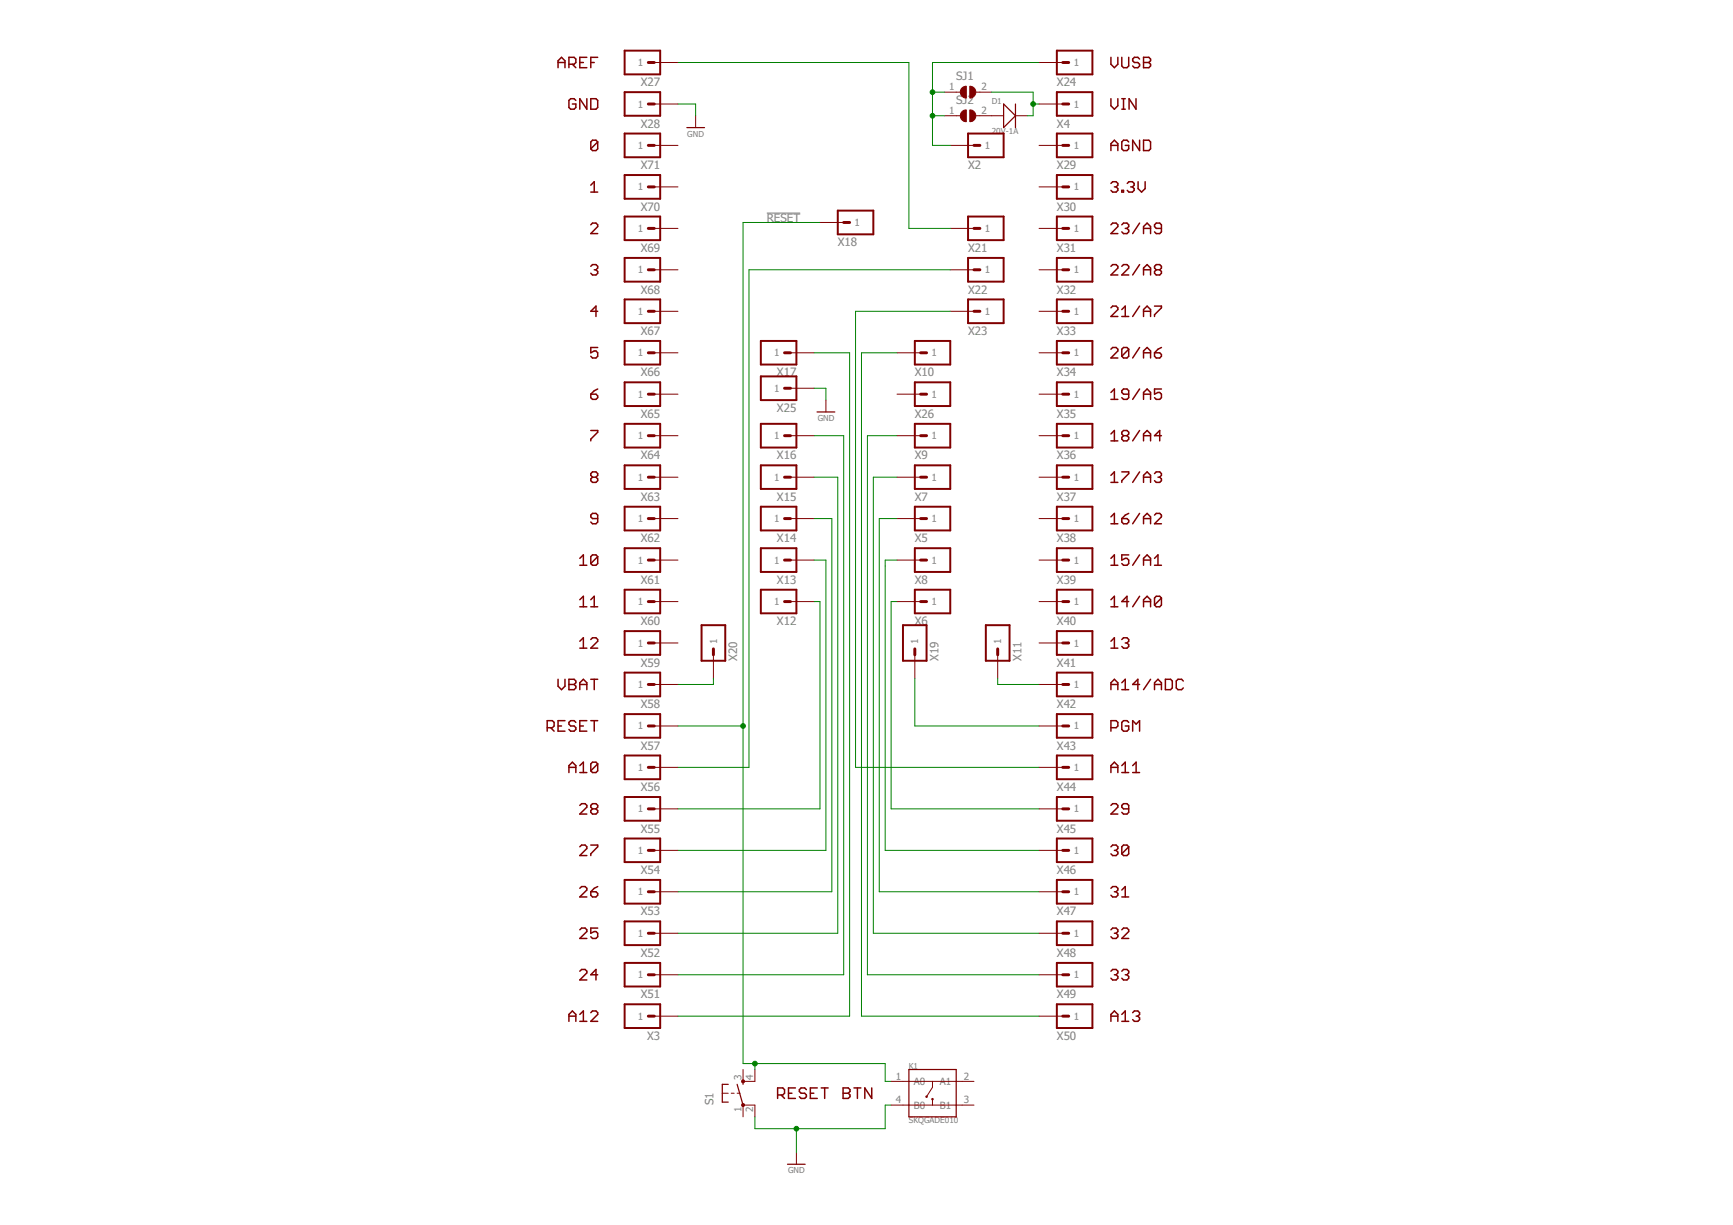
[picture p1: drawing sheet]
<svg xmlns="http://www.w3.org/2000/svg" width="297mm" height="210mm" viewBox="0 0 297 210" stroke-linecap="round" stroke-linejoin="round" font-family="sans-serif">
<path d="M131.4 36.5h5.8" fill="none" stroke="#808080" stroke-width=".17"/>
<g fill="none" stroke="#800000" stroke-width=".25">
<path d="M95.7 10.7h1.1M95.7 11.6v-1.2l.5-.6 .6 .6v1.2M97.5 11h.9l.3-.3v-.6l-.3-.3h-.9v1.8M98.1 11l.6 .6M98.7 17.2l-.3-.3h-.6l-.3 .3v1.2l.3 .3h.6l.3-.3v-.6h-.6M99.4 10.7h.6M100.6 9.8h-1.2v1.8h1.2M100.6 16.9v1.8l-1.2-1.8v1.8M101.3 10.7h.6M101.3 16.9h.9l.2 .3v1.2l-.2 .3h-.9zM102.4 9.8h-1.1v1.8M190.4 9.8v1.2l.6 .6 .6-.6v-1.2"/>
<path d="M190.4 16.9v1.2l.6 .6 .6-.6v-1.2M192.3 9.8v1.5l.3 .3h.6l.3-.3v-1.5M192.3 18.7h.6M192.3 16.9h.6M192.6 16.9v1.8M194.7 16.9v1.8l-1.2-1.8v1.8M195.3 10.1l-.3-.3h-.6l-.3 .3v.3l.3 .3h.6l.3 .3v.3l-.3 .3h-.6l-.3-.3M196 9.8h.9l.3 .3v.3l-.3 .3 .3 .3v.3l-.3 .3h-.9zM196 10.7h.9M101.3 32.9h1.1M101.3 38.5l.3-.3h.6l.2 .3v.3l-1.1 1.2h1.1M101.3 31.7l.6-.6v1.8"/>
<path d="M102.4 24.3l-.2-.3h-.6l-.3 .3v1.2M102.4 24.3v1.2l-.2 .3h-.6l-.3-.3M102.4 24.3l-1.1 1.2M190.4 25.8v-1.2l.6-.6 .6 .6v1.2M190.4 31.4l.3-.3h.6l.3 .3v.3l-.3 .3M190.4 38.5l.3-.3h.6l.3 .3v.3l-1.2 1.2h1.2M190.4 24.9h1.2M191 32h.3M191.3 32l.3 .3v.3l-.3 .3h-.6l-.3-.3M192.3 32.6h.3v.3h-.3zM192.3 38.5l.3-.3h.6l.3 .3v.3l-.3 .3M192.9 39.1h.3"/>
<path d="M193.2 39.1l.3 .3v.3l-.3 .3h-.6l-.3-.3M193.2 31.4l.3-.3h.6l.3 .3v.3l-.3 .3M193.5 24.3l-.3-.3h-.6l-.3 .3v1.2l.3 .3h.6l.3-.3v-.6h-.6M193.8 32h.3M194.1 32l.3 .3v.3l-.3 .3h-.6l-.3-.3M195.1 31.1v1.2l.6 .6 .6-.6v-1.2M195.3 24v1.8l-1.2-1.8v1.8M195.3 38.2l-1.2 1.8M196 24h.9l.3 .3v1.2l-.3 .3h-.9zM196 39.1h1.2M199.1 39.1h-.9l-.3-.3v-.3l.3-.3h.6l.3 .3v1.2l-.3 .3h-.6l-.3-.3M101.3 45.6l.3-.3h.6l.2 .3v.3l-.2 .3"/>
<path d="M101.9 46.2h.3M102.2 46.2l.2 .3v.3l-.2 .3h-.6l-.3-.3M102.4 53.3h-1.1l.9-.8v1.7M102.4 59.5h-1.1v1l.6-.4h.3l.2 .4v.5l-.2 .3h-.6l-.3-.3M190.4 45.6l.3-.3h.6l.3 .3v.3l-1.2 1.2h1.2M190.4 52.7l.3-.2h.6l.3 .2v.3l-1.2 1.2h1.2M190.4 59.8l.3-.3h.6l.3 .3v.3l-1.2 1.2h1.2M192.3 45.6l.3-.3h.6l.3 .3v.3l-1.2 1.2h1.2M192.3 54.2h1.2M192.3 53l.6-.5v1.7M193.5 59.8l-.3-.3h-.6l-.3 .3v1.2M193.5 59.8v1.2l-.3 .3h-.6l-.3-.3"/>
<path d="M193.5 59.8l-1.2 1.2M195.3 45.3l-1.2 1.8M195.3 52.5l-1.2 1.7M195.3 59.5l-1.2 1.8M196 40v-1.2l.6-.6 .6 .6v1.2M196 47.1v-1.2l.6-.6 .6 .6v1.2M196 54.2v-1.2l.6-.5 .6 .5v1.2M196 46.2h1.2M196 53.3h1.2M197.9 52.5h1.2v.2l-1.2 1.2v.3M198.2 46.2l-.3 .3v.3l.3 .3h.6l.3-.3v-.3l-.3-.3M198.2 46.2l-.3-.3v-.3l.3-.3h.6l.3 .3v.3l-.3 .3"/>
<path d="M198.2 46.2h.6M199.1 59.5l-.6 .3-.6 .7M101.3 67.5h.9l.2 .3v.3l-.2 .3h-.6l-.3-.3zM101.3 73.8h1.1v.3l-1.1 1.1v.3M102.4 66.7l-.5 .3-.6 .5M190.4 67.2l.6-.5v1.7M190.4 74.4l.6-.6v1.7M190.4 68.4h1.2M190.4 75.5h1.2M192.6 74.7l-.3-.3v-.3l.3-.3h.6l.3 .3v.3l-.3 .3M192.6 74.7l-.3 .3v.2l.3 .3h.6l.3-.3v-.2l-.3-.3M192.6 74.7h.6"/>
<path d="M193.5 67.5h-.9l-.3-.3v-.2l.3-.3h.6l.3 .3v1.1l-.3 .3h-.6l-.3-.3M195.3 66.7l-1.2 1.7M195.3 73.8l-1.2 1.7M196 61.3v-1.2l.6-.6 .6 .6v1.2M196 68.4v-1.2l.6-.5 .6 .5v1.2M196 75.5v-1.1l.6-.6 .6 .6v1.1M196 60.5h1.2M196 67.5h1.2M196 74.7h1.2M197.9 60.5h.9l.3 .2v.3l-.3 .3h-.6l-.3-.3zM199.1 66.7h-1.2v.8l.6-.3h.3l.3 .3v.6l-.3 .3h-.6l-.3-.3M199.1 74.7h-1.2l.9-.9v1.7"/>
<path d="M99.4 96.9h1.2M99.4 95.7l.6-.6v1.8M101.6 81.8l-.3 .3v.3l.3 .3h.6l.2-.3v-.3l-.2-.3M101.6 81.8l-.3-.4v-.2l.3-.3h.6l.2 .3v.2l-.2 .4M101.6 81.8h.6M102.4 88.9h-.8l-.3-.3v-.3l.3-.3h.6l.2 .3v1.2l-.2 .2h-.6l-.3-.2M102.4 95.4v1.2l-.2 .3h-.6l-.3-.3M102.4 95.4l-.2-.3h-.6l-.3 .3v1.2M102.4 95.4l-1.1 1.2M190.4 81.4l.6-.5v1.8M190.4 88.6l.6-.6v1.7M190.4 95.7l.6-.6v1.8"/>
<path d="M190.4 82.7h1.2M190.4 89.7h1.2M190.4 96.9h1.2M192.3 80.9h1.2v.3l-1.2 1.2v.3M192.3 88.9h.9l.3 .3v.3l-.3 .2h-.6l-.3-.2zM193.5 95.1h-1.2v.9l.6-.3h.3l.3 .3v.6l-.3 .3h-.6l-.3-.3M193.5 88l-.6 .3-.6 .6M195.3 80.9l-1.2 1.8M195.3 88l-1.2 1.7M195.3 95.1l-1.2 1.8M196 82.7v-1.3l.6-.5 .6 .5v1.3M196 89.7v-1.1l.6-.6 .6 .6v1.1"/>
<path d="M196 96.9v-1.2l.6-.6 .6 .6v1.2M196 81.8h1.2M196 88.9h1.2M196 96h1.2M197.9 81.2l.3-.3h.6l.3 .3v.2l-.3 .4M197.9 88.3l.3-.3h.6l.3 .3v.3l-1.2 1.1h1.2M197.9 96.9h1.2M197.9 95.7l.6-.6v1.8M198.5 81.8h.3M198.8 81.8l.3 .3v.3l-.3 .3h-.6l-.3-.3M95.7 116.4v1.2l.5 .6 .6-.6v-1.2M97.5 117.3h.9"/>
<path d="M97.5 116.4h.9l.3 .3v.3l-.3 .3 .3 .3v.3l-.3 .3h-.9zM99.4 104h1.2M99.4 111.1h1.2M99.4 117.3h1.2M99.4 102.8l.6-.6v1.8M99.4 109.9l.6-.6v1.8M99.4 118.2v-1.2l.6-.6 .6 .6v1.2M101.3 104h1.1M101.3 109.6l.3-.3h.6l.2 .3v.3l-1.1 1.2h1.1M101.3 116.4h1.1M101.3 102.8l.6-.6v1.8M101.9 116.4v1.8"/>
<path d="M190.4 118.2v-1.2l.6-.6 .6 .6v1.2M190.4 102.8l.6-.6v1.8M190.4 109.9l.6-.6v1.8M190.4 104h1.2M190.4 111.1h1.2M190.4 117.3h1.2M192.3 109.6l.3-.3h.6l.3 .3v.3l-.3 .3M192.3 117l.6-.6v1.8M192.3 118.2h1.2M192.9 110.2h.3M193.2 110.2l.3 .3v.3l-.3 .3h-.6l-.3-.3M193.5 103.1h-1.2l.9-.9v1.8"/>
<path d="M195.3 102.2l-1.2 1.8M195.3 117.3h-1.2l.9-.9v1.8M196 104v-1.2l.6-.6 .6 .6v1.2M196 103.1h1.2M197.2 116.4l-1.2 1.8M197.9 118.2v-1.2l.6-.6 .6 .6v1.2M197.9 117.3h1.2M199.1 102.5v1.2l-.3 .3h-.6l-.3-.3M199.1 102.5l-.3-.3h-.6l-.3 .3v1.2M199.1 102.5l-1.2 1.2M199.7 116.4h.9l.3 .3v1.2l-.3 .3h-.9zM202.8 116.7l-.3-.3h-.6l-.3 .3v1.2l.3 .3h.6l.3-.3"/>
<path d="M93.8 124.7h.9l.3-.3v-.6l-.3-.3h-.9v1.8M94.4 124.7l.6 .6M95.7 124.4h.5M96.8 123.5h-1.1v1.8h1.1M97.5 131.5h1.2M97.5 132.4v-1.2l.6-.6 .6 .6v1.2M98.7 123.8l-.3-.3h-.6l-.3 .3v.3l.3 .3h.6l.3 .3v.3l-.3 .3h-.6l-.3-.3M99.4 124.4h.6M99.4 132.4h1.2M99.4 138l.3-.3h.6l.3 .3v.3l-1.2 1.2h1.2M99.4 131.2l.6-.6v1.8M100.6 123.5h-1.2v1.8h1.2"/>
<path d="M101.3 123.5h1.1M101.6 138.6l-.3 .3v.3l.3 .3h.6l.2-.3v-.3l-.2-.3M101.6 138.6l-.3-.3v-.3l.3-.3h.6l.2 .3v.3l-.2 .3M101.6 138.6h.6M101.9 123.5v1.8M102.4 130.9v1.2l-.2 .3h-.6l-.3-.3M102.4 130.9l-.2-.3h-.6l-.3 .3v1.2M102.4 130.9l-1.1 1.2M190.4 124.7h.9l.3-.3v-.6l-.3-.3h-.9v1.8M190.4 132.4v-1.2l.6-.6 .6 .6v1.2M190.4 138l.3-.3h.6l.3 .3v.3l-1.2 1.2h1.2M190.4 131.5h1.2"/>
<path d="M192.3 131.2l.6-.6v1.8M192.3 132.4h1.2M193.5 123.8l-.3-.3h-.6l-.3 .3v1.2l.3 .3h.6l.3-.3v-.6h-.6M193.5 138.6h-.9l-.3-.3v-.3l.3-.3h.6l.3 .3v1.2l-.3 .3h-.6l-.3-.3M194.1 125.3v-1.8l.6 .6 .6-.6v1.8M194.1 131.2l.6-.6v1.8M194.1 132.4h1.2M99.4 145.1l.3-.3h.6l.3 .3v.3l-1.2 1.2h1.2M99.4 152.2l.3-.3h.6l.3 .3v.3l-1.2 1.2h1.2M99.4 159.3l.3-.3h.6l.3 .3v.3l-1.2 1.2h1.2M101.3 144.8h1.1v.3l-1.1 1.2v.3M101.3 152.8h.9l.2 .3v.3l-.2 .3h-.6l-.3-.3z"/>
<path d="M102.4 159h-1.1v.9l.6-.3h.3l.2 .3v.6l-.2 .3h-.6l-.3-.3M102.4 151.9l-.5 .3-.6 .6M190.4 145.1l.3-.3h.6l.3 .3v.3l-.3 .3M190.4 152.2l.3-.3h.6l.3 .3v.3l-.3 .3M190.4 159.3l.3-.3h.6l.3 .3v.3l-.3 .3M191 145.7h.3M191 152.8h.3M191 159.9h.3M191.3 145.7l.3 .3v.3l-.3 .3h-.6l-.3-.3M191.3 152.8l.3 .3v.3l-.3 .3h-.6l-.3-.3M191.3 159.9l.3 .3v.3l-.3 .3h-.6l-.3-.3M192.3 159.3l.3-.3h.6l.3 .3v.3l-1.2 1.2h1.2"/>
<path d="M192.3 152.5l.6-.6v1.8M192.3 153.7h1.2M193.5 145.1l-.3-.3h-.6l-.3 .3v1.2M193.5 145.1v1.2l-.3 .3h-.6l-.3-.3M193.5 145.1l-1.2 1.2M97.5 174.1h1.2M97.5 175v-1.2l.6-.6 .6 .6v1.2M99.4 166.4l.3-.3h.6l.3 .3v.3l-1.2 1.2h1.2M99.4 175h1.2M99.4 173.8l.6-.6v1.8M101.3 173.5l.3-.3h.6l.2 .3v.3l-1.1 1.2h1.1M102.4 167h-1.1l.9-.9v1.8"/>
<path d="M190.4 175v-1.2l.6-.6 .6 .6v1.2M190.4 166.4l.3-.3h.6l.3 .3v.3l-.3 .3M190.4 174.1h1.2M191 167h.3M191.3 167l.3 .3v.3l-.3 .3h-.6l-.3-.3M192.3 166.4l.3-.3h.6l.3 .3v.3l-.3 .3M192.3 173.8l.6-.6v1.8M192.3 175h1.2M192.9 167h.3M193.2 167l.3 .3v.3l-.3 .3h-.6l-.3-.3M194.1 173.5l.3-.3h.6l.3 .3v.3l-.3 .3M194.7 174.1h.3"/>
<path d="M195 174.1l.3 .3v.3l-.3 .3h-.6l-.3-.3M133.3 187.6h.9l.3-.3v-.6l-.3-.3h-.9v1.8M133.9 187.6l.6 .6M135.1 187.3h.6M136.3 186.4h-1.2v1.8h1.2M138.2 186.7l-.3-.3h-.6l-.3 .3v.3l.3 .3h.6l.3 .3v.3l-.3 .3h-.6l-.3-.3M138.9 187.3h.6M140.1 186.4h-1.2v1.8h1.2M140.8 186.4h1.1M141.4 186.4v1.8M144.5 186.4h.9l.3 .3v.3l-.3 .3 .3 .3v.3l-.3 .3h-.9zM144.5 187.3h.9"/>
<path d="M146.4 186.4h1.2M147 186.4v1.8M149.4 186.4v1.8l-1.2-1.8v1.8"/>
</g>
<path d="M172 17.8l2.1 2-2.1 2.1zM174.1 17.8v4.1M117.7 21.9h3.1M140 70.6h3.1M124.8 185.8h-1v3h1M126.3 185.8l1.1 3.6M127.4 185.3v.5M135 199.5h3M155.8 183.3h8.1v8.1h-8.1z" fill="none" stroke="#800000" stroke-width=".21"/>
<g fill="none" stroke="#800000" stroke-width=".17">
<path d="M112.1 10.7h4.1M112.1 17.8h4.1M119.2 19.8v2.1M161.9 15.8h2.7M161.9 19.8h2.7M167.2 15.8h2.8M167.2 19.8h4.8M174.1 19.8h2M178.1 10.7h4.1M178.1 17.8h4.1M112.1 39.1h4.1M112.1 24.9h4.1"/>
<path d="M112.1 32h4.1M140.5 38.1h4.1M162.9 39.1h4M162.9 24.9h4M178.1 39.1h4.1M178.1 24.9h4.1M178.1 32h4.1M112.1 46.2h4.1M112.1 53.3h4.1M162.9 46.2h4M162.9 53.3h4M178.1 46.2h4.1"/>
<path d="M178.1 53.3h4.1M112.1 74.7h4.1M112.1 60.5h4.1M112.1 67.5h4.1M135.5 74.7h4M135.5 60.5h4M135.5 66.5h4M141.6 68.6v2M153.8 74.7h4M153.8 60.5h4M153.8 67.5h4M178.1 74.7h4.1"/>
<path d="M178.1 60.5h4.1M178.1 67.5h4.1M112.1 88.9h4.1M112.1 81.8h4.1M112.1 96h4.1M135.5 88.9h4M135.5 81.8h4M135.5 96h4M153.8 88.9h4M153.8 81.8h4M153.8 96h4M178.1 88.9h4.1"/>
<path d="M178.1 81.8h4.1M178.1 96h4.1M112.1 103.1h4.1M112.1 110.2h4.1M112.1 117.3h4.1M122.3 112.2v4.1M135.5 103.1h4M153.8 103.1h4M156.8 112.2v4.1M171 112.2v4.1M178.1 103.1h4.1M178.1 110.2h4.1"/>
<path d="M178.1 117.3h4.1M112.1 124.4h4.1M112.1 131.5h4.1M112.1 138.6h4.1M178.1 124.4h4.1M178.1 131.5h4.1M178.1 138.6h4.1M112.1 145.7h4.1M112.1 152.8h4.1M112.1 159.9h4.1M178.1 145.7h4.1M178.1 152.8h4.1"/>
<path d="M178.1 159.9h4.1M112.1 167h4.1M112.1 174.1h4.1M178.1 167h4.1M178.1 174.1h4.1M123.8 187.3h1M125.3 187.3h.5M126.3 187.3h.6M127.4 183.3v2h2v-2M127.4 191.4v-2h2v2M136.5 197.5v2M152.7 185.3h14.2"/>
<path d="M152.7 189.4h14.2M159.8 185.3v1l-1 1.6M159.8 188.3v1.1"/>
</g>
<g fill="none" stroke="#800000" stroke-width=".34">
<path d="M107.1 8.7h6.1v4h-6.1zM107.1 15.8h6.1v4h-6.1zM181.1 8.7h6.1v4h-6.1zM181.1 15.8h6.1v4h-6.1zM107.1 37.1h6.1v4h-6.1zM107.1 22.9h6.1v4h-6.1zM107.1 30h6.1v4.1h-6.1zM143.6 36.1h6.1v4.1h-6.1zM165.9 37.1h6.1v4h-6.1zM165.9 22.9h6.1v4h-6.1zM181.1 37.1h6.1v4h-6.1zM181.1 22.9h6.1v4h-6.1z"/>
<path d="M181.1 30h6.1v4.1h-6.1zM107.1 58.4h6.1v4.1h-6.1zM107.1 44.2h6.1v4.1h-6.1zM107.1 51.3h6.1v4.1h-6.1zM130.4 58.4h6.1v4.1h-6.1zM156.8 58.4h6.1v4.1h-6.1zM165.9 44.2h6.1v4.1h-6.1zM165.9 51.3h6.1v4.1h-6.1zM181.1 58.4h6.1v4.1h-6.1zM181.1 44.2h6.1v4.1h-6.1zM181.1 51.3h6.1v4.1h-6.1zM107.1 79.7h6.1v4.1h-6.1z"/>
<path d="M107.1 72.6h6.1v4.1h-6.1zM107.1 65.5h6.1v4.1h-6.1zM130.4 79.7h6.1v4.1h-6.1zM130.4 72.6h6.1v4.1h-6.1zM130.4 64.5h6.1v4.1h-6.1zM156.8 65.5h6.1v4.1h-6.1zM156.8 72.6h6.1v4.1h-6.1zM156.8 79.7h6.1v4.1h-6.1zM181.1 79.7h6.1v4.1h-6.1zM181.1 72.6h6.1v4.1h-6.1zM181.1 65.5h6.1v4.1h-6.1zM107.1 86.8h6.1v4.1h-6.1z"/>
<path d="M107.1 93.9h6.1v4.1h-6.1zM130.4 86.8h6.1v4.1h-6.1zM130.4 93.9h6.1v4.1h-6.1zM156.8 86.8h6.1v4.1h-6.1zM156.8 93.9h6.1v4.1h-6.1zM181.1 86.8h6.1v4.1h-6.1zM181.1 93.9h6.1v4.1h-6.1zM107.1 101h6.1v4.1h-6.1zM107.1 108.1h6.1v4.1h-6.1zM107.1 115.3h6.1v4h-6.1zM120.2 107.1h4.1v6.1h-4.1zM130.4 101h6.1v4.1h-6.1z"/>
<path d="M154.8 107.1h4v6.1h-4zM156.8 101h6.1v4.1h-6.1zM169 107.1h4v6.1h-4zM181.1 101h6.1v4.1h-6.1zM181.1 108.1h6.1v4.1h-6.1zM181.1 115.3h6.1v4h-6.1zM107.1 122.4h6.1v4h-6.1zM107.1 129.5h6.1v4h-6.1zM107.1 136.6h6.1v4h-6.1zM181.1 122.4h6.1v4h-6.1zM181.1 129.5h6.1v4h-6.1zM181.1 136.6h6.1v4h-6.1z"/>
<path d="M107.1 143.7h6.1v4h-6.1zM107.1 150.8h6.1v4h-6.1zM107.1 157.9h6.1v4h-6.1zM181.1 143.7h6.1v4h-6.1zM181.1 150.8h6.1v4h-6.1zM181.1 157.9h6.1v4h-6.1zM107.1 165h6.1v4h-6.1zM107.1 172.1h6.1v4h-6.1zM181.1 165h6.1v4h-6.1zM181.1 172.1h6.1v4h-6.1z"/>
</g>
<g fill="none" stroke="#800000" stroke-width=".51">
<path d="M111.1 10.7h1M111.1 17.8h1M182.2 10.7h1M182.2 17.8h1M111.1 39.1h1M111.1 24.9h1M111.1 32h1M144.6 38.1h1M166.9 39.1h1.1M166.9 24.9h1.1M182.2 39.1h1M182.2 24.9h1"/>
<path d="M182.2 32h1M111.1 46.2h1M111.1 53.3h1M166.9 46.2h1.1M166.9 53.3h1.1M182.2 46.2h1M182.2 53.3h1M111.1 74.7h1M111.1 60.5h1M111.1 67.5h1M134.5 74.7h1M134.5 60.5h1"/>
<path d="M134.5 66.5h1M157.8 74.7h1M157.8 60.5h1M157.8 67.5h1M182.2 74.7h1M182.2 60.5h1M182.2 67.5h1M111.1 88.9h1M111.1 81.8h1M111.1 96h1M134.5 88.9h1M134.5 81.8h1"/>
<path d="M134.5 96h1M157.8 88.9h1M157.8 81.8h1M157.8 96h1M182.2 88.9h1M182.2 81.8h1M182.2 96h1M111.1 103.1h1M111.1 110.2h1M111.1 117.3h1M122.3 111.2v1M134.5 103.1h1"/>
<path d="M156.8 111.2v1M157.8 103.1h1M171 111.2v1M182.2 103.1h1M182.2 110.2h1M182.2 117.3h1M111.1 124.4h1M111.1 131.5h1M111.1 138.6h1M182.2 124.4h1M182.2 131.5h1M182.2 138.6h1"/>
<path d="M111.1 145.7h1M111.1 152.8h1M111.1 159.9h1M182.2 145.7h1M182.2 152.8h1M182.2 159.9h1M111.1 167h1M111.1 174.1h1M182.2 167h1M182.2 174.1h1"/>
</g>
<g fill="#800000" stroke="#800000" stroke-width=".17">
<path d="M127.2 189.2h.4v.3h-.4z" fill-rule="evenodd"/>
<path d="M166.2 14.8a1.02 1.02 0 0 1 1.1 1 1.02 1.02 0 0 1-1.1 1z" fill-rule="evenodd"/>
<path d="M165 15l.6-.2v2a1.02 1.02 0 0 1-.9-.7 1.02 1.02 0 0 1 .3-1.1z" fill-rule="evenodd"/>
<path d="M166.2 18.8a1.01 1.01 0 0 1 1.1 1 1.01 1.01 0 0 1-1.1 1z" fill-rule="evenodd"/>
<path d="M165 19.1l.6-.3v2a1.01 1.01 0 0 1-.9-.6 1.01 1.01 0 0 1 .3-1.1z" fill-rule="evenodd"/>
<circle cx="127.4" cy="185.3" r=".27"/>
<circle cx="158.8" cy="187.9" r=".13"/>
<circle cx="159.8" cy="188.3" r=".13"/>
</g>
<g fill="none" stroke="#008000" stroke-width=".17">
<path d="M116.2 17.8h3v2M116.2 10.7h39.6v28.4h7.1M159.8 19.8h2.1M159.8 15.8h2.1M170 15.8h7.1v4h-1M177.1 17.8h1M178.1 10.7h-18.3v14.2h3.1M140.5 38.1h-13.1v144.1h24.3v3.1h1M162.9 46.2h-34.5v85.3h-12.2M162.9 53.3h-16.3v78.2h31.5M139.5 66.5h2.1v2.1M139.5 60.5h6.1v113.6h-29.4"/>
<path d="M139.5 74.7h5.1v92.3h-28.4M153.8 60.5h-6.1v113.6h30.4M153.8 74.7h-5.1v92.3h29.4M139.5 96h2.1v49.7h-25.4M139.5 81.8h4.1v78.1h-27.4M139.5 88.9h3.1v63.9h-26.4M153.8 96h-2.1v49.7h26.4M153.8 81.8h-4.1v78.1h28.4M153.8 88.9h-3.1v63.9h27.4M122.3 116.3v1h-6.1M139.5 103.1h1v35.5h-24.3M153.8 103.1h-1.1v35.5h25.4"/>
<path d="M156.8 116.3v8.1h21.3M171 116.3v1h7.1M116.2 124.4h11.2M129.4 182.2v1.1M136.5 193.4v4.1M152.7 189.4h-1v4h-22.3v-2"/>
</g>
<g fill="#008000" stroke="#008000" stroke-width=".17">
<circle cx="127.4" cy="124.4" r=".4"/>
<circle cx="129.4" cy="182.2" r=".4"/>
<circle cx="136.5" cy="193.4" r=".4"/>
<circle cx="159.8" cy="19.8" r=".4"/>
<circle cx="159.8" cy="15.8" r=".4"/>
<circle cx="177.1" cy="17.8" r=".4"/>
</g>
<g font-size="2" fill="#808080">
<text x="109.8" y="14.8">X27</text>
<text x="163.9" y="13.8">SJ1</text>
<text x="163.9" y="17.8">SJ2</text>
<text x="181.1" y="14.8">X24</text>
<text x="109.8" y="21.9">X28</text>
<text x="181.1" y="21.9">X4</text>
<text x="109.8" y="29">X71</text>
<text x="165.9" y="29">X2</text>
<text x="181.1" y="29">X29</text>
<text x="109.8" y="36.1">X70</text>
<text x="131.4" y="38.1">RESET</text>
<text x="181.1" y="36.1">X30</text>
<text x="109.8" y="43.2">X69</text>
<text x="143.6" y="42.2">X18</text>
<text x="165.9" y="43.2">X21</text>
<text x="181.1" y="43.2">X31</text>
<text x="109.8" y="50.3">X68</text>
<text x="165.9" y="50.3">X22</text>
<text x="181.1" y="50.3">X32</text>
<text x="109.8" y="57.4">X67</text>
<text x="165.9" y="57.4">X23</text>
<text x="181.1" y="57.4">X33</text>
<text x="109.8" y="64.5">X66</text>
<text x="133.2" y="64.5">X17</text>
<text x="156.8" y="64.5">X10</text>
<text x="181.1" y="64.5">X34</text>
<text x="109.8" y="71.6">X65</text>
<text x="133.2" y="70.6">X25</text>
<text x="156.8" y="71.6">X26</text>
<text x="181.1" y="71.6">X35</text>
<text x="109.8" y="78.7">X64</text>
<text x="133.2" y="78.7">X16</text>
<text x="156.8" y="78.7">X9</text>
<text x="181.1" y="78.7">X36</text>
<text x="109.8" y="85.8">X63</text>
<text x="133.2" y="85.8">X15</text>
<text x="156.8" y="85.8">X7</text>
<text x="181.1" y="85.8">X37</text>
<text x="109.8" y="92.9">X62</text>
<text x="133.2" y="92.9">X14</text>
<text x="156.8" y="92.9">X5</text>
<text x="181.1" y="92.9">X38</text>
<text x="109.8" y="100">X61</text>
<text x="133.2" y="100">X13</text>
<text x="156.8" y="100">X8</text>
<text x="181.1" y="100">X39</text>
<text x="109.8" y="107.1">X60</text>
<text x="133.2" y="107.1">X12</text>
<text x="156.8" y="107.1">X6</text>
<text x="181.1" y="107.1">X40</text>
<text x="126.3" y="113.2" transform="rotate(-90 126.3 113.2)">X20</text>
<text x="160.9" y="113.2" transform="rotate(-90 160.9 113.2)">X19</text>
<text x="175.1" y="113.2" transform="rotate(-90 175.1 113.2)">X11</text>
<text x="109.8" y="114.2">X59</text>
<text x="181.1" y="114.2">X41</text>
<text x="109.8" y="121.3">X58</text>
<text x="181.1" y="121.3">X42</text>
<text x="109.8" y="128.4">X57</text>
<text x="181.1" y="128.4">X43</text>
<text x="109.8" y="135.6">X56</text>
<text x="181.1" y="135.6">X44</text>
<text x="109.8" y="142.7">X55</text>
<text x="181.1" y="142.7">X45</text>
<text x="109.8" y="149.8">X54</text>
<text x="181.1" y="149.8">X46</text>
<text x="109.8" y="156.9">X53</text>
<text x="181.1" y="156.9">X47</text>
<text x="109.8" y="164">X52</text>
<text x="181.1" y="164">X48</text>
<text x="109.8" y="171.1">X51</text>
<text x="181.1" y="171.1">X49</text>
<text x="110.9" y="178.2">X3</text>
<text x="181.1" y="178.2">X50</text>
<text x="122.3" y="189.3" transform="rotate(-90 122.3 189.3)">S1</text>
</g>
<g font-size="1.7" fill="#808080">
<text x="109.3" y="11.3">1</text>
<text x="184" y="11.3">1</text>
<text x="162.7" y="15.5">1</text>
<text x="168.2" y="15.5">2</text>
<text x="109.3" y="18.4">1</text>
<text x="162.7" y="19.6">1</text>
<text x="168.2" y="19.6">2</text>
<text x="184" y="18.4">1</text>
<text x="109.3" y="25.5">1</text>
<text x="168.8" y="25.5">1</text>
<text x="184" y="25.5">1</text>
<text x="109.3" y="32.6">1</text>
<text x="184" y="32.6">1</text>
<text x="109.3" y="39.7">1</text>
<text x="146.5" y="38.7">1</text>
<text x="168.8" y="39.7">1</text>
<text x="184" y="39.7">1</text>
<text x="109.3" y="46.8">1</text>
<text x="168.8" y="46.8">1</text>
<text x="184" y="46.8">1</text>
<text x="109.3" y="53.9">1</text>
<text x="168.8" y="53.9">1</text>
<text x="184" y="53.9">1</text>
<text x="109.3" y="61.1">1</text>
<text x="132.7" y="61.1">1</text>
<text x="159.7" y="61.1">1</text>
<text x="184" y="61.1">1</text>
<text x="109.3" y="68.2">1</text>
<text x="132.7" y="67.1">1</text>
<text x="159.7" y="68.2">1</text>
<text x="184" y="68.2">1</text>
<text x="109.3" y="75.3">1</text>
<text x="132.7" y="75.3">1</text>
<text x="159.7" y="75.3">1</text>
<text x="184" y="75.3">1</text>
<text x="109.3" y="82.4">1</text>
<text x="132.7" y="82.4">1</text>
<text x="159.7" y="82.4">1</text>
<text x="184" y="82.4">1</text>
<text x="109.3" y="89.5">1</text>
<text x="132.7" y="89.5">1</text>
<text x="159.7" y="89.5">1</text>
<text x="184" y="89.5">1</text>
<text x="109.3" y="96.6">1</text>
<text x="132.7" y="96.6">1</text>
<text x="159.7" y="96.6">1</text>
<text x="184" y="96.6">1</text>
<text x="109.3" y="103.7">1</text>
<text x="132.7" y="103.7">1</text>
<text x="159.7" y="103.7">1</text>
<text x="184" y="103.7">1</text>
<text x="109.3" y="110.8">1</text>
<text x="122.9" y="110.3" transform="rotate(-90 122.9 110.3)">1</text>
<text x="157.4" y="110.3" transform="rotate(-90 157.4 110.3)">1</text>
<text x="171.6" y="110.3" transform="rotate(-90 171.6 110.3)">1</text>
<text x="184" y="110.8">1</text>
<text x="109.3" y="117.9">1</text>
<text x="184" y="117.9">1</text>
<text x="109.3" y="125">1</text>
<text x="184" y="125">1</text>
<text x="109.3" y="132.1">1</text>
<text x="184" y="132.1">1</text>
<text x="109.3" y="139.2">1</text>
<text x="184" y="139.2">1</text>
<text x="109.3" y="146.3">1</text>
<text x="184" y="146.3">1</text>
<text x="109.3" y="153.4">1</text>
<text x="184" y="153.4">1</text>
<text x="109.3" y="160.5">1</text>
<text x="184" y="160.5">1</text>
<text x="109.3" y="167.6">1</text>
<text x="184" y="167.6">1</text>
<text x="109.3" y="174.7">1</text>
<text x="184" y="174.7">1</text>
<text x="127.1" y="185" transform="rotate(-90 127.1 185)">3</text>
<text x="129.1" y="185" transform="rotate(-90 129.1 185)">4</text>
<text x="153.5" y="185">1</text>
<text x="156.6" y="185.9">A0</text>
<text x="161.1" y="185.9">A1</text>
<text x="165.2" y="185">2</text>
<text x="127.1" y="190.6" transform="rotate(-90 127.1 190.6)">1</text>
<text x="129.1" y="190.6" transform="rotate(-90 129.1 190.6)">2</text>
<text x="153.5" y="189.1">4</text>
<text x="156.6" y="190">B0</text>
<text x="161.1" y="190">B1</text>
<text x="165.2" y="189.1">3</text>
</g>
<g font-size="1.4" fill="#808080">
<text x="170" y="17.8">D1</text>
<text x="117.8" y="23.4">GND</text>
<text x="170" y="22.9">20V</text>
<text x="172.4" y="22.9">-1A</text>
<text x="140.2" y="72.1">GND</text>
<text x="155.8" y="183.3">K1</text>
<text x="155.8" y="192.4">SKQGADE010</text>
<text x="135.1" y="201">GND</text>
</g>
</svg>
